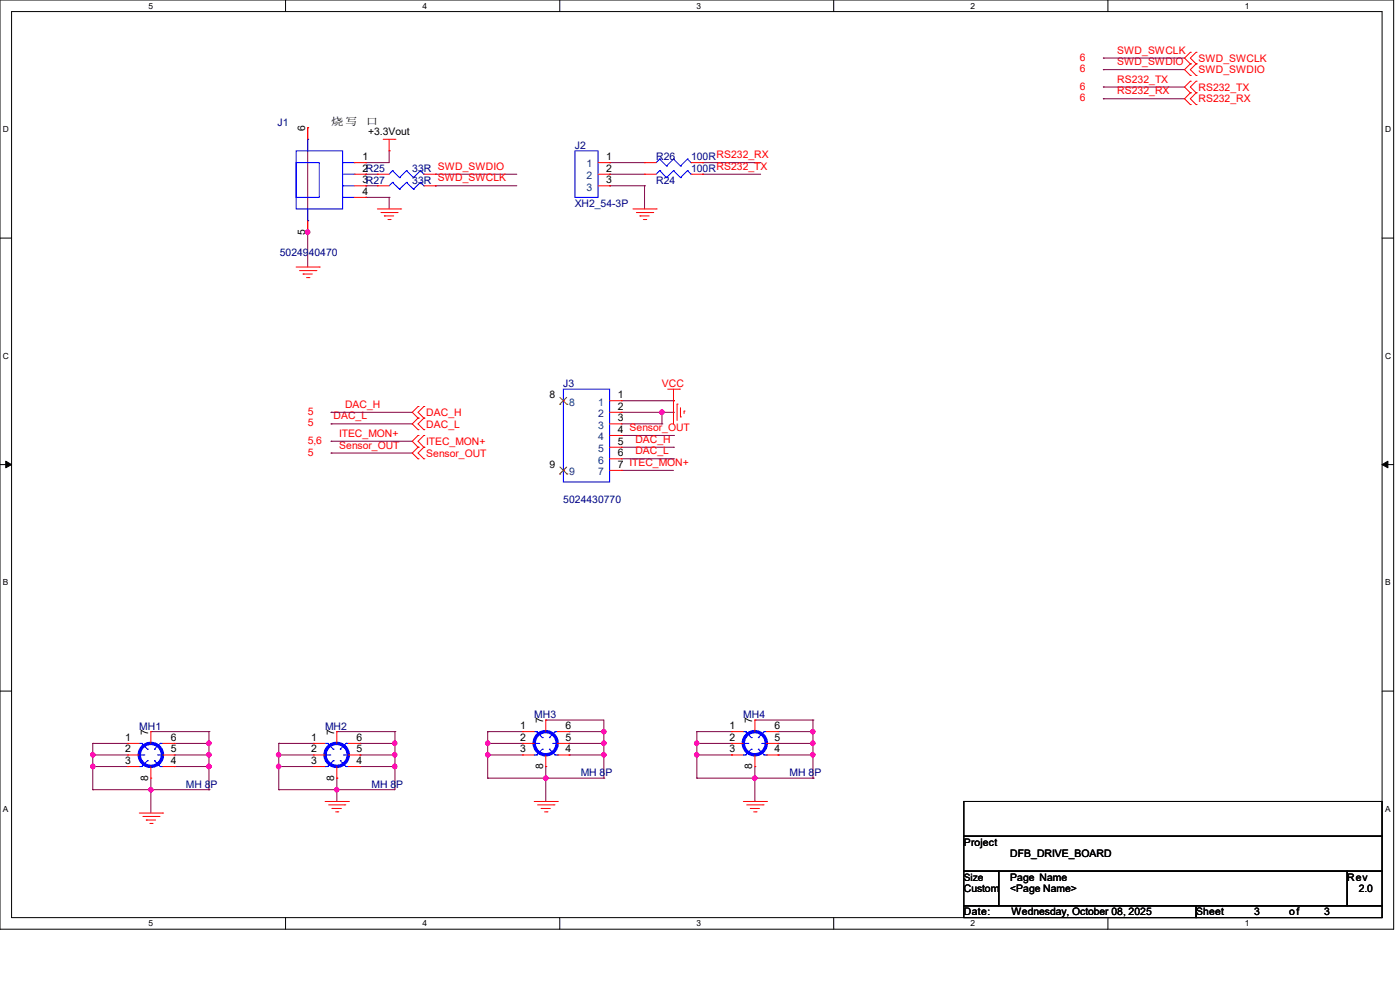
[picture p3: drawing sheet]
<svg xmlns="http://www.w3.org/2000/svg" width="297mm" height="210mm" viewBox="0 0 297 210" stroke-linecap="round" stroke-linejoin="round" font-family="sans-serif">
<g fill="none" stroke="#000" stroke-width=".21">
<path d="M0 0h295.7v197.1h-295.7zM2.5 2.5h290.7v192.1h-290.7zM60.6 0v2.5M118.7 0v2.5M176.9 0v2.5M235 0v2.5M0 50.5h2.5M293.2 50.5h2.5M0 98.6h2.5M1.2 97.8l1.3 .8-1.3 .6zM293.2 98.6l1.2-.8v1.4zM293.2 98.6h2.5"/>
<path d="M0 146.6h2.5M293.2 146.6h2.5M60.6 194.6v2.5M118.7 194.6v2.5M176.9 194.6v2.5M235 194.6v2.5"/>
</g>
<path d="M1.2 97.8l1.3 .8-1.3 .6zM293.2 98.6l1.2-.8v1.4z" fill="#000"/>
<g fill="none" stroke="#800040" stroke-width=".21">
<path d="M234.1 14.8h.1M234.1 12.3h.1M234.1 18.5h.1M234.1 14.8h17.2M234.1 12.3h17.2M234.1 18.5h17.2M77.6 34.5h.1M77.6 37h.1M77.6 39.4h.1M77.6 37h2.5M77.6 39.4h2.5M82.5 32h.1"/>
<path d="M82.5 32v2.5h-4.9M92.4 37h.1M92.4 39.4h.1M92.4 37h17.2M92.4 39.4h17.2M129.3 39.4h.1M129.3 37h.1M129.3 34.5h.1M129.3 37h7.4M129.3 39.4h7.4M129.3 34.5h7.4M136.7 39.4h.1"/>
<path d="M136.7 39.4v4.9M234.1 21h.1M234.1 21h17.2M77.6 41.9h.1M77.6 41.9h4.9M82.5 41.9h.1M82.5 41.9v2.4M59.1 162.6h.1M59.1 167.5h.1M59.1 162.6v4.9M59.1 167.5h12.4M103.5 160.1h.1"/>
<path d="M103.5 165.1h.1M103.5 160.1v5M103.5 165.1h12.3"/>
</g>
<circle cx="115.8" cy="165.1" r=".47" fill="#f0f"/>
<circle cx="115.8" cy="165.1" r=".47" fill="none" stroke="#f0f" stroke-width=".21"/>
<path d="M120.7 155.2h.1M120.7 155.2h7.4M120.7 160.1h.1M120.7 160.1h7.4" fill="none" stroke="#800040" stroke-width=".21"/>
<circle cx="128.1" cy="160.1" r=".47" fill="#f0f"/>
<circle cx="128.1" cy="160.1" r=".47" fill="none" stroke="#f0f" stroke-width=".21"/>
<path d="M120.7 157.7h.1M120.7 157.7h7.4" fill="none" stroke="#800040" stroke-width=".21"/>
<circle cx="128.1" cy="157.6" r=".47" fill="#f0f"/>
<circle cx="128.1" cy="157.6" r=".47" fill="none" stroke="#f0f" stroke-width=".21"/>
<path d="M103.5 155.2h.1M103.5 155.2h7.4M103.5 155.2v2.5M103.5 160.1h.1M103.5 160.1h7.4" fill="none" stroke="#800040" stroke-width=".21"/>
<circle cx="103.5" cy="160.1" r=".47" fill="#f0f"/>
<circle cx="103.5" cy="160.1" r=".47" fill="none" stroke="#f0f" stroke-width=".21"/>
<path d="M103.5 157.7h.1M103.5 157.7h7.4" fill="none" stroke="#800040" stroke-width=".21"/>
<circle cx="103.5" cy="157.6" r=".47" fill="#f0f"/>
<circle cx="103.5" cy="157.6" r=".47" fill="none" stroke="#f0f" stroke-width=".21"/>
<path d="M76.4 157.7h.1M76.4 157.7h7.4M103.5 157.7h.1M103.5 157.7v2.4M115.8 152.7h.1M115.8 152.7h12.3M115.8 162.6h.1M115.8 165.1h.1M115.8 162.6v7.4M115.8 165.1h12.3" fill="none" stroke="#800040" stroke-width=".21"/>
<circle cx="83.7" cy="157.6" r=".47" fill="#f0f"/>
<circle cx="83.7" cy="157.6" r=".47" fill="none" stroke="#f0f" stroke-width=".21"/>
<path d="M83.8 157.7h.1M83.8 157.7v2.4M76.4 162.6h.1M76.4 162.6h7.4" fill="none" stroke="#800040" stroke-width=".21"/>
<circle cx="83.7" cy="162.6" r=".48" fill="#f0f"/>
<circle cx="83.7" cy="162.6" r=".48" fill="none" stroke="#f0f" stroke-width=".21"/>
<path d="M76.4 160.1h.1M76.4 160.1h7.4" fill="none" stroke="#800040" stroke-width=".21"/>
<circle cx="83.7" cy="160.1" r=".47" fill="#f0f"/>
<circle cx="83.7" cy="160.1" r=".47" fill="none" stroke="#f0f" stroke-width=".21"/>
<path d="M59.1 157.7h.1M59.1 157.7h7.4M59.1 157.7v4.9M59.1 162.6h.1M59.1 160.1h.1M59.1 162.6h7.4M59.1 160.1h7.4M83.8 160.1h.1M83.8 160.1v2.5" fill="none" stroke="#800040" stroke-width=".21"/>
<circle cx="59.1" cy="162.6" r=".48" fill="#f0f"/>
<circle cx="59.1" cy="162.6" r=".48" fill="none" stroke="#f0f" stroke-width=".21"/>
<circle cx="59.1" cy="160.1" r=".47" fill="#f0f"/>
<circle cx="59.1" cy="160.1" r=".47" fill="none" stroke="#f0f" stroke-width=".21"/>
<path d="M71.5 155.2h.1M71.5 155.2h12.3M83.8 155.2h.1M83.8 155.2v2.5M71.5 165.1h.1M71.5 167.5h.1M71.5 165.1v2.4M83.8 162.6h.1M83.8 162.6v4.9h-12.3" fill="none" stroke="#800040" stroke-width=".21"/>
<circle cx="71.4" cy="167.5" r=".47" fill="#f0f"/>
<circle cx="71.4" cy="167.5" r=".47" fill="none" stroke="#f0f" stroke-width=".21"/>
<path d="M37 157.7h7.3M44.3 157.7h.1M19.7 167.5h.1M19.7 162.6v4.9M19.7 167.5h12.3M32 167.5h.1M71.5 167.5h.1M71.5 167.5v2.5" fill="none" stroke="#800040" stroke-width=".21"/>
<circle cx="44.3" cy="157.6" r=".47" fill="#f0f"/>
<circle cx="44.3" cy="157.6" r=".47" fill="none" stroke="#f0f" stroke-width=".21"/>
<path d="M44.3 157.7v2.4M37 162.6h.1M37 162.6h7.3M44.3 160.1h.1" fill="none" stroke="#800040" stroke-width=".21"/>
<circle cx="44.3" cy="162.6" r=".48" fill="#f0f"/>
<circle cx="44.3" cy="162.6" r=".48" fill="none" stroke="#f0f" stroke-width=".21"/>
<path d="M37 160.1h7.3M44.3 160.1h.1" fill="none" stroke="#800040" stroke-width=".21"/>
<circle cx="44.3" cy="160.1" r=".47" fill="#f0f"/>
<circle cx="44.3" cy="160.1" r=".47" fill="none" stroke="#f0f" stroke-width=".21"/>
<path d="M19.7 157.7h.1M19.7 157.7h7.4M19.7 157.7v2.4M19.7 160.1h.1M44.3 162.6h.1M44.3 160.1v2.5" fill="none" stroke="#800040" stroke-width=".21"/>
<circle cx="19.7" cy="160.1" r=".47" fill="#f0f"/>
<circle cx="19.7" cy="160.1" r=".47" fill="none" stroke="#f0f" stroke-width=".21"/>
<path d="M19.7 162.6h7.4M27.1 162.6h.1" fill="none" stroke="#800040" stroke-width=".21"/>
<circle cx="19.7" cy="162.6" r=".48" fill="#f0f"/>
<circle cx="19.7" cy="162.6" r=".48" fill="none" stroke="#f0f" stroke-width=".21"/>
<g fill="none" stroke="#800040" stroke-width=".21">
<path d="M32 155.2h12.3M44.3 155.2h.1M44.3 157.7h.1M44.3 155.2v2.5M19.7 160.1h.1M19.7 162.6h.1M19.7 160.1h7.4M19.7 160.1v2.5M32 167.5h.1M32 165.1v2.4M32 167.5h12.3M44.3 167.5h.1"/>
<path d="M44.3 162.6v4.9"/>
</g>
<circle cx="32" cy="167.5" r=".47" fill="#f0f"/>
<circle cx="32" cy="167.5" r=".47" fill="none" stroke="#f0f" stroke-width=".21"/>
<path d="M32 167.5h.1M32 167.5v5M147.8 165.1h.1M147.8 160.1v5M147.8 165.1h12.3M160.1 165.1h.1" fill="none" stroke="#800040" stroke-width=".21"/>
<circle cx="160.1" cy="165.1" r=".47" fill="#f0f"/>
<circle cx="160.1" cy="165.1" r=".47" fill="none" stroke="#f0f" stroke-width=".21"/>
<path d="M165.1 155.2h7.4M172.5 155.2h.1M172.5 157.7h.1M172.5 155.2v2.5" fill="none" stroke="#800040" stroke-width=".21"/>
<circle cx="172.4" cy="155.2" r=".47" fill="#f0f"/>
<circle cx="172.4" cy="155.2" r=".47" fill="none" stroke="#f0f" stroke-width=".21"/>
<circle cx="172.4" cy="157.6" r=".47" fill="#f0f"/>
<circle cx="172.4" cy="157.6" r=".47" fill="none" stroke="#f0f" stroke-width=".21"/>
<path d="M147.8 155.2h.1M147.8 157.7h.1M147.8 155.2h7.4M147.8 155.2v2.5M165.1 157.7h7.4M172.5 157.7h.1M172.5 157.7v2.4M147.8 160.1h7.4M155.2 160.1h.1M165.1 160.1h.1M165.1 160.1h7.4M172.5 160.1h.1" fill="none" stroke="#800040" stroke-width=".21"/>
<circle cx="147.8" cy="160.1" r=".47" fill="#f0f"/>
<circle cx="147.8" cy="160.1" r=".47" fill="none" stroke="#f0f" stroke-width=".21"/>
<path d="M147.8 157.7h.1M147.8 157.7h7.4" fill="none" stroke="#800040" stroke-width=".21"/>
<circle cx="147.8" cy="157.6" r=".47" fill="#f0f"/>
<circle cx="147.8" cy="157.6" r=".47" fill="none" stroke="#f0f" stroke-width=".21"/>
<path d="M147.8 157.7v2.4M160.1 152.7h12.4M172.5 152.7h.1M172.5 155.2h.1M172.5 152.7v2.5M147.8 160.1h.1M160.1 165.1h.1M160.1 162.6v2.5M172.5 165.1h.1M172.5 160.1v5" fill="none" stroke="#800040" stroke-width=".21"/>
<circle cx="172.4" cy="160.1" r=".47" fill="#f0f"/>
<circle cx="172.4" cy="160.1" r=".47" fill="none" stroke="#f0f" stroke-width=".21"/>
<path d="M128.1 157.7h.1M128.1 155.2h.1M128.1 152.7v12.4M128.1 160.1h.1M128.1 165.1h.1M160.1 165.1h.1M160.1 165.1h12.4M160.1 165.1v4.9M172.5 165.1h.1" fill="none" stroke="#800040" stroke-width=".21"/>
<circle cx="128.1" cy="155.2" r=".47" fill="#f0f"/>
<circle cx="128.1" cy="155.2" r=".47" fill="none" stroke="#f0f" stroke-width=".21"/>
<path d="M65.3 27.1h.1M65.3 27.1v29.5M149.1 34.5h.1M149.1 37h.1M149.1 34.5h12.3M149.1 37h12.3M65.3 49.3h.1" fill="none" stroke="#800040" stroke-width=".21"/>
<circle cx="65.3" cy="49.2" r=".48" fill="#f0f"/>
<circle cx="65.3" cy="49.2" r=".48" fill="none" stroke="#f0f" stroke-width=".21"/>
<path d="M131.8 85h11.1M131.8 87.5h8.6M131.8 89.9h8.6M140.4 87.5h.1M140.4 89.9h.1M140.4 87.5v2.4M142.9 85h.1" fill="none" stroke="#800040" stroke-width=".21"/>
<circle cx="140.4" cy="87.4" r=".48" fill="#f0f"/>
<circle cx="140.4" cy="87.4" r=".48" fill="none" stroke="#f0f" stroke-width=".21"/>
<g fill="none" stroke="#800040" stroke-width=".21">
<path d="M70.2 89.9h.1M70.2 87.5h.1M70.2 96.1h.1M70.2 93.6h.1M70.2 87.5h17.3M70.2 89.9h17.3M70.2 96.1h17.3M70.2 93.6h17.3M131.8 99.8h.1M131.8 99.8h11.1M131.8 92.4h11.1M131.8 94.9h11.1"/>
<path d="M131.8 97.3h11.1M140.4 87.5h2.5M142.9 87.5h.1M142.9 92.4h.1M142.9 94.9h.1M142.9 97.3h.1"/>
</g>
<g fill="none" stroke="#f00" stroke-width=".21">
<path d="M252.5 11.1h.1M252.5 13.5h.1M252.5 16h.1M252.5 17.2h.1M252.5 19.7h.1M252.5 11.1l-1.2 1.2 1.2 1.2M252.5 13.5l-1.2 1.3 1.2 1.2M252.5 17.2l-1.2 1.3 1.2 1.2M252.5 19.7l-1.2 1.3 1.2 1.2M253.7 13.5h.1M253.7 11.1h.1M253.7 16h.1"/>
<path d="M253.7 19.7h.1M253.7 17.2h.1M253.7 11.1l-1.2 1.2 1.2 1.2M253.7 13.5l-1.2 1.3 1.2 1.2M253.7 17.2l-1.2 1.3 1.2 1.2M253.7 19.7l-1.2 1.3 1.2 1.2M65.3 27.1h.1M65.3 27.1v2.4M75.1 34.5h2.5M75.1 37h2.5M75.1 39.4h2.5M77.6 34.5h.1"/>
<path d="M77.6 37h.1M77.6 39.4h.1M80.1 37h.1M80.1 39.4h.1M80.1 37h2.4M80.1 39.4h2.4M81.3 29.5h2.5M82.5 32h.1M82.5 29.5v2.5M83.8 29.5h.1M89.9 37h2.5M89.9 39.4h2.5"/>
<path d="M92.4 37h.1M92.4 39.4h.1M126.9 34.5h2.4M126.9 37h2.4M126.9 39.4h2.4M129.3 34.5h.1M129.3 37h.1M129.3 39.4h.1M136.7 34.5h.1M136.7 37h.1M136.7 34.5h2.5M136.7 37h2.5"/>
<path d="M146.6 34.5h2.5M146.6 37h2.5M149.1 34.5h.1M149.1 37h.1M252.5 22.2h.1M253.7 22.2h.1M62.8 56.6h4.9M63.5 57.4h3.5M64.3 58.1h.1M64.3 58.1h2M65 58.9h.5M65.3 49.3h.1"/>
<path d="M65.3 46.8v2.5M65.5 58.9h.1M67 57.4h.1M67.7 56.6h.1M75.1 41.9h2.5M77.6 41.9h.1M80.1 44.3h4.9M80.8 45.1h3.4M81.5 45.8h.1M81.5 45.8h2M82.3 46.6h.5M82.8 46.6h.1"/>
<path d="M84.2 45.1h.1M85 44.3h.1M134.3 44.3h4.9M135 45.1h3.5M135.8 45.8h.1M135.8 45.8h1.9M136.5 46.6h.5M137 46.6h.1M138.5 45.1h.1M139.2 44.3h.1M88.7 86.2h.1M88.7 88.7h.1"/>
<path d="M88.7 91.1h.1M88.7 94.9h.1M88.7 97.3h.1M88.7 92.4h.1M88.7 86.2l-1.2 1.3 1.2 1.2M88.7 88.7l-1.2 1.2 1.2 1.2M88.7 94.9l-1.2 1.2 1.2 1.2M88.7 92.4l-1.2 1.2 1.2 1.3M89.9 88.7h.1M89.9 86.2h.1M89.9 91.1h.1M89.9 97.3h.1"/>
<path d="M89.9 94.9h.1M89.9 92.4h.1M89.9 86.2l-1.2 1.3 1.2 1.2M89.9 88.7l-1.2 1.2 1.2 1.2M89.9 94.9l-1.2 1.2 1.2 1.2M89.9 92.4l-1.2 1.2 1.2 1.3M119.5 85h.1M119.5 99.8h.1M129.3 85h2.5M129.3 87.5h2.5M129.3 89.9h2.5M129.3 92.4h2.5"/>
<path d="M129.3 94.9h2.5M129.3 97.3h2.5M129.3 99.8h2.5M131.8 85h.1M131.8 87.5h.1M131.8 89.9h.1M131.8 92.4h.1M131.8 94.9h.1M131.8 97.3h.1M131.8 99.8h.1M141.6 82.5h2.5M142.9 85h.1"/>
<path d="M142.9 82.5v7.4M143.6 85.7h.1M143.6 85.7v3.5M144.1 82.5h.1M144.4 88.4h.1M144.4 86.5v1.9M145.1 87.2h.1M145.1 87.2v.5M27.1 157.7h.1M27.1 157.7h2.4M32 155.2h.1M32 155.2v2.5"/>
<path d="M34.5 157.7h2.5M37 157.7h.1M66.5 157.7h.1M66.5 157.7h2.5M71.5 155.2h.1M71.5 155.2v2.5M73.9 157.7h2.5M76.4 157.7h.1M110.9 155.2h.1M110.9 157.7h.1M110.9 155.2h2.4M110.9 157.7h2.4"/>
<path d="M115.8 152.7h.1M115.8 152.7v2.5M118.2 155.2h2.5M118.2 157.7h2.5M120.7 157.7h.1M120.7 155.2h.1M155.2 155.2h.1M155.2 157.7h.1M155.2 155.2h2.5M155.2 157.7h2.5M160.1 152.7h.1M160.1 152.7v2.5"/>
<path d="M162.6 155.2h2.5M162.6 157.7h2.5M165.1 157.7h.1M165.1 155.2h.1M27.1 160.1h.1M27.1 162.6h.1M27.1 160.1h2.4M27.1 162.6h2.4M29.5 172.5h5M30.3 173.2h3.4M31 173.9h.1M31 173.9h2"/>
<path d="M31.8 174.7h.5M32 165.1h.1M32 162.6v2.5M32.3 174.7h.1M33.7 173.2h.1M34.5 172.5h.1M34.5 160.1h2.5M34.5 162.6h2.5M37 162.6h.1M37 160.1h.1M66.5 160.1h.1M66.5 162.6h.1"/>
<path d="M66.5 160.1h2.5M66.5 162.6h2.5M69 170h4.9M69.7 170.7h3.5M70.4 171.5h.1M70.4 171.5h2M71.2 172.2h.5M71.5 165.1h.1M71.5 162.6v2.5M71.7 172.2h.1M73.2 170.7h.1M73.9 170h.1"/>
<path d="M73.9 160.1h2.5M73.9 162.6h2.5M76.4 162.6h.1M76.4 160.1h.1M110.9 160.1h.1M110.9 160.1h2.4M113.3 170h4.9M114 170.7h3.5M114.8 171.5h.1M114.8 171.5h2M115.5 172.2h.5M115.8 162.6h.1"/>
<path d="M115.8 160.1v2.5M116 172.2h.1M117.5 170.7h.1M118.2 170h.1M118.2 160.1h2.5M120.7 160.1h.1M155.2 160.1h.1M155.2 160.1h2.5M157.7 170h4.9M158.4 170.7h3.5M159.2 171.5h.1M159.2 171.5h1.9"/>
<path d="M159.9 172.2h.5M160.1 162.6h.1M160.1 160.1v2.5M160.4 172.2h.1M161.9 170.7h.1M162.6 170h.1M162.6 160.1h2.5M165.1 160.1h.1"/>
</g>
<path d="M204.5 170h88.7v7.4h-88.7zM204.5 177.4h88.7v7.4h-88.7zM204.5 184.8h7.4v7.4h-7.4zM204.5 192.2h49.2v2.4h-49.2zM211.9 184.8h73.9v7.4h-73.9zM253.7 192.2h39.5v2.4h-39.5zM285.8 184.8h7.4v7.4h-7.4z" fill="none" stroke="#000" stroke-width=".21"/>
<g fill="none" stroke="#00f" stroke-width=".21">
<path d="M62.8 32h9.9v12.3h-9.9zM62.8 34.5h4.9v7.4h-4.9zM65.3 29.5h.1M65.3 29.5v2.5M72.7 39.4h.1M72.7 34.5h2.4M72.7 37h2.4M72.7 39.4h2.4M75.1 34.5h.1M75.1 37h.1M83.3 36.2h.1M83.3 38.7h.1"/>
<path d="M83.3 36.2l-.8 .8M83.3 36.2l1.5 1.5M83.3 38.7l-.8 .7M83.3 38.7l1.5 1.4M84.8 37.7h.1M86.2 36.2h.1M86.2 38.7h.1M86.2 36.2l-1.4 1.5M86.2 36.2l1.5 1.5M86.2 38.7l-1.4 1.4M86.2 38.7l1.5 1.4M87.7 37.7h.1"/>
<path d="M89.2 36.2h.1M89.2 38.7h.1M89.2 36.2l-1.5 1.5M89.2 36.2l.7 .8M89.2 38.7l-1.5 1.4M89.2 38.7l.7 .7M89.9 37h.1M89.9 39.4h.1M122 32h4.9v9.9h-4.9zM140 33.7h.1M140 36.2h.1M140 33.7l-.8 .8"/>
<path d="M140 33.7l1.4 1.5M140 36.2l-.8 .8M140 36.2l1.4 1.5M141.4 35.2h.1M141.4 37.7h.1M142.9 33.7h.1M142.9 36.2h.1M142.9 33.7l-1.5 1.5M142.9 33.7l1.5 1.5M142.9 36.2l-1.5 1.5M142.9 36.2l1.5 1.5M144.4 35.2h.1"/>
<path d="M144.4 37.7h.1M145.8 33.7h.1M145.8 36.2h.1M145.8 33.7l-1.4 1.5M145.8 33.7l.8 .8M145.8 36.2l-1.4 1.5M145.8 36.2l.8 .8M146.6 34.5h.1M146.6 37h.1M65.3 46.8h.1M65.3 44.3v2.5M72.7 41.9h.1"/>
<path d="M72.7 41.9h2.4M84.8 40.1h.1M87.7 40.1h.1M119.5 82.5h9.8v19.7h-9.8zM29.5 157.7h.6M30.1 157.7h.1M30.1 157.7l1.2 1.2M30.5 158.2h.1M31.3 158.9h.1M32.8 158.9h.1M34 157.7h.1M34 157.7h.5"/>
<path d="M34 157.7l-1.2 1.2M69 157.7h.5M69.5 157.7h.1M69.5 157.7l.5 .5M70 158.2h.1M70 158.2l.7 .7M70.7 158.9h.1M72.2 158.9h.1M73.4 157.7h.1M73.4 157.7h.5M73.4 157.7l-1.2 1.2M113.3 157.7h1"/>
<path d="M113.3 155.2h.5M113.8 155.2h.1M113.8 155.2l.5 .5M114.3 157.7h.1M114.3 155.7h.1M114.3 155.7l.8 .8M115.1 156.5h.1M115.1 158.9h.1M115.1 158.9l-1.3 1.2M116.5 156.5h.1M116.5 158.9h.1M116.5 158.9l1.3 1.2"/>
<path d="M117.3 157.7h.1M117.3 157.7h.9M117.8 155.2h.1M117.8 155.2h.4M117.8 155.2l-1.3 1.3M157.7 157.7h1M157.7 155.2h.5M158.2 155.2h.1M158.2 155.2l.5 .5M158.7 157.7h.1M158.7 155.7h.1M158.7 155.7l.7 .8"/>
<path d="M159.4 156.5h.1M159.4 158.9h.1M159.4 158.9l-1.2 1.2M160.9 156.5h.1M160.9 158.9h.1M160.9 158.9l1.2 1.2M161.6 157.7h.1M161.6 157.7h1M162.1 155.2h.1M162.1 155.2l-1.2 1.3M162.1 155.2h.5M29.5 162.6h.1"/>
<path d="M29.5 160.1h1M29.5 162.6h.6M30.1 162.6h.1M30.5 160.1h.1M31.3 161.4h.1M31.3 161.4l-1.2 1.2M32.8 161.4h.1M32.8 161.4l1.2 1.2M33.5 160.1h.1M33.5 160.1h1M34 162.6h.1M34 162.6h.5"/>
<path d="M34.5 162.6h.1M69 162.6h.1M69 160.1h1M69 162.6h.5M69.5 162.6h.1M70 160.1h.1M70.7 161.4h.1M70.7 161.4l-1.2 1.2M72.2 161.4h.1M72.2 161.4l1.2 1.2M72.9 160.1h.1M72.9 160.1h1"/>
<path d="M73.4 162.6h.1M73.4 162.6h.5M73.9 162.6h.1M113.3 160.1h.1M113.3 160.1h.5M113.8 160.1h.1M117.8 160.1h.1M117.8 160.1h.4M118.2 160.1h.1M157.7 160.1h.1M157.7 160.1h.5M158.2 160.1h.1"/>
<path d="M162.1 160.1h.1M162.1 160.1h.5M162.6 160.1h.1"/>
</g>
<g fill="none" stroke="#00f" stroke-width=".72">
<circle cx="115.8" cy="157.6" r="2.44"/>
<circle cx="160.1" cy="157.6" r="2.44"/>
<circle cx="32" cy="160.1" r="2.45"/>
<circle cx="71.4" cy="160.1" r="2.45"/>
</g>
<path d="M118.7 85.8h.1M118.8 84.3l1.5 1.5M118.8 99.1l1.5 1.4M120.2 84.3l-1.5 1.5M120.2 99.1l-1.5 1.4M120.3 85.8h.1M118.7 100.5h.1M120.3 100.5h.1" fill="none" stroke="#804000" stroke-width=".21"/>
<circle cx="115.8" cy="165.1" r=".47" fill="#f0f"/>
<circle cx="115.8" cy="165.1" r=".47" fill="none" stroke="#f0f" stroke-width=".21"/>
<circle cx="128.1" cy="160.1" r=".47" fill="#f0f"/>
<circle cx="128.1" cy="160.1" r=".47" fill="none" stroke="#f0f" stroke-width=".21"/>
<circle cx="128.1" cy="157.6" r=".47" fill="#f0f"/>
<circle cx="128.1" cy="157.6" r=".47" fill="none" stroke="#f0f" stroke-width=".21"/>
<circle cx="103.5" cy="160.1" r=".47" fill="#f0f"/>
<circle cx="103.5" cy="160.1" r=".47" fill="none" stroke="#f0f" stroke-width=".21"/>
<circle cx="103.5" cy="157.6" r=".47" fill="#f0f"/>
<circle cx="103.5" cy="157.6" r=".47" fill="none" stroke="#f0f" stroke-width=".21"/>
<circle cx="83.7" cy="157.6" r=".47" fill="#f0f"/>
<circle cx="83.7" cy="157.6" r=".47" fill="none" stroke="#f0f" stroke-width=".21"/>
<circle cx="83.7" cy="162.6" r=".48" fill="#f0f"/>
<circle cx="83.7" cy="162.6" r=".48" fill="none" stroke="#f0f" stroke-width=".21"/>
<circle cx="83.7" cy="160.1" r=".47" fill="#f0f"/>
<circle cx="83.7" cy="160.1" r=".47" fill="none" stroke="#f0f" stroke-width=".21"/>
<circle cx="59.1" cy="162.6" r=".48" fill="#f0f"/>
<circle cx="59.1" cy="162.6" r=".48" fill="none" stroke="#f0f" stroke-width=".21"/>
<circle cx="59.1" cy="160.1" r=".47" fill="#f0f"/>
<circle cx="59.1" cy="160.1" r=".47" fill="none" stroke="#f0f" stroke-width=".21"/>
<circle cx="71.4" cy="167.5" r=".47" fill="#f0f"/>
<circle cx="71.4" cy="167.5" r=".47" fill="none" stroke="#f0f" stroke-width=".21"/>
<circle cx="44.3" cy="157.6" r=".47" fill="#f0f"/>
<circle cx="44.3" cy="157.6" r=".47" fill="none" stroke="#f0f" stroke-width=".21"/>
<circle cx="44.3" cy="162.6" r=".48" fill="#f0f"/>
<circle cx="44.3" cy="162.6" r=".48" fill="none" stroke="#f0f" stroke-width=".21"/>
<circle cx="44.3" cy="160.1" r=".47" fill="#f0f"/>
<circle cx="44.3" cy="160.1" r=".47" fill="none" stroke="#f0f" stroke-width=".21"/>
<circle cx="19.7" cy="160.1" r=".47" fill="#f0f"/>
<circle cx="19.7" cy="160.1" r=".47" fill="none" stroke="#f0f" stroke-width=".21"/>
<circle cx="19.7" cy="162.6" r=".48" fill="#f0f"/>
<circle cx="19.7" cy="162.6" r=".48" fill="none" stroke="#f0f" stroke-width=".21"/>
<circle cx="32" cy="167.5" r=".47" fill="#f0f"/>
<circle cx="32" cy="167.5" r=".47" fill="none" stroke="#f0f" stroke-width=".21"/>
<circle cx="160.1" cy="165.1" r=".47" fill="#f0f"/>
<circle cx="160.1" cy="165.1" r=".47" fill="none" stroke="#f0f" stroke-width=".21"/>
<circle cx="172.4" cy="155.2" r=".47" fill="#f0f"/>
<circle cx="172.4" cy="155.2" r=".47" fill="none" stroke="#f0f" stroke-width=".21"/>
<circle cx="172.4" cy="157.6" r=".47" fill="#f0f"/>
<circle cx="172.4" cy="157.6" r=".47" fill="none" stroke="#f0f" stroke-width=".21"/>
<circle cx="147.8" cy="160.1" r=".47" fill="#f0f"/>
<circle cx="147.8" cy="160.1" r=".47" fill="none" stroke="#f0f" stroke-width=".21"/>
<circle cx="147.8" cy="157.6" r=".47" fill="#f0f"/>
<circle cx="147.8" cy="157.6" r=".47" fill="none" stroke="#f0f" stroke-width=".21"/>
<circle cx="172.4" cy="160.1" r=".47" fill="#f0f"/>
<circle cx="172.4" cy="160.1" r=".47" fill="none" stroke="#f0f" stroke-width=".21"/>
<circle cx="128.1" cy="155.2" r=".47" fill="#f0f"/>
<circle cx="128.1" cy="155.2" r=".47" fill="none" stroke="#f0f" stroke-width=".21"/>
<circle cx="65.3" cy="49.2" r=".48" fill="#f0f"/>
<circle cx="65.3" cy="49.2" r=".48" fill="none" stroke="#f0f" stroke-width=".21"/>
<circle cx="140.4" cy="87.4" r=".48" fill="#f0f"/>
<circle cx="140.4" cy="87.4" r=".48" fill="none" stroke="#f0f" stroke-width=".21"/>
<g font-size="2.2" fill="#f00">
<text x="237" y="11.4">SWD_SWCLK</text>
<text x="229.1" y="12.9">6</text>
<text x="229.1" y="15.3">6</text>
<text x="237" y="13.8">SWD_SWDIO</text>
<text x="237" y="17.5">RS232_TX</text>
<text x="254.3" y="13.1">SWD_SWCLK</text>
<text x="254.3" y="15.6">SWD_SWDIO</text>
<text x="229.1" y="19">6</text>
<text x="229.1" y="21.5">6</text>
<text x="237" y="20">RS232_RX</text>
<text x="254.3" y="19.3">RS232_TX</text>
<text x="254.3" y="21.7">RS232_RX</text>
<text x="140.4" y="82.1">VCC</text>
<text x="65.3" y="88">5</text>
<text x="70.7" y="89">DAC_L</text>
<text x="73.2" y="86.5">DAC_H</text>
<text x="90.4" y="88.3">DAC_H</text>
<text x="65.3" y="90.5">5</text>
<text x="65.3" y="94.1">5,6</text>
<text x="72" y="95.2">Sensor_OUT</text>
<text x="72" y="92.7">ITEC_MON+</text>
<text x="90.4" y="90.7">DAC_L</text>
<text x="90.4" y="94.4">ITEC_MON+</text>
<text x="134.8" y="93.9">DAC_H</text>
<text x="65.3" y="96.6">5</text>
<text x="90.4" y="96.9">Sensor_OUT</text>
<text x="134.8" y="96.4">DAC_L</text>
</g>
<g font-size="2.2" fill="#000080">
<text x="58.9" y="26.7">J1</text>
<text x="122" y="31.6">J2</text>
<text x="139.2" y="34">R26</text>
<text x="146.6" y="34">100RRS232_RX</text>
<text x="87.5" y="36.5">33R SWD_SWDIO</text>
<text x="87.5" y="39">33R SWD_SWCLK</text>
<text x="139.2" y="39">R24</text>
<text x="146.6" y="36.5">100RRS232_TX</text>
<text x="122" y="43.9">XH2_54-3P</text>
<text x="59.4" y="54.3">50249</text>
<text x="65.5" y="54.3">40470</text>
<text x="119.5" y="82.1">J3</text>
<text x="119.5" y="106.7">5024430770</text>
<text x="29.5" y="154.8">MH1</text>
<text x="69" y="154.8">MH2</text>
<text x="113.3" y="152.3">MH3</text>
<text x="157.7" y="152.3">MH4</text>
<text x="39.4" y="167.1">MH 8</text>
<text x="44.7" y="167.1">P</text>
<text x="78.8" y="167.1">MH 8</text>
<text x="84.1" y="167.1">P</text>
<text x="123.2" y="164.6">MH 8</text>
<text x="128.4" y="164.6">P</text>
<text x="167.5" y="164.6">MH 8</text>
<text x="172.8" y="164.6">P</text>
</g>
<g font-size="2.2">
<text x="64.7" y="27.8" transform="rotate(-90 64.7 27.8)">6</text>
<text x="70.2" y="26.5">烧 写</text>
<text x="77.6" y="26.5">口</text>
<text x="78.1" y="28.6">+3.3Vout</text>
<text x="76.9" y="34">1</text>
<text x="128.6" y="34">1</text>
<text x="76.9" y="36.4">2R25</text>
<text x="76.9" y="38.9">3R27</text>
<text x="76.9" y="41.3">4</text>
<text x="128.6" y="36.4">2</text>
<text x="128.6" y="38.9">3</text>
<text x="64.7" y="49.8" transform="rotate(-90 64.7 49.8)">5</text>
<text x="116.5" y="84.5">8</text>
<text x="131.1" y="84.5">1</text>
<text x="131.1" y="86.9">2</text>
<text x="131.1" y="89.4">3</text>
<text x="131.1" y="91.8">4 Sensor_OUT</text>
<text x="131.1" y="94.3">5</text>
<text x="116.5" y="99.2">9</text>
<text x="131.1" y="96.8">6</text>
<text x="131.1" y="99.2">7 ITEC_MON+</text>
<text x="31.5" y="156" transform="rotate(-90 31.5 156)">7</text>
<text x="70.9" y="156" transform="rotate(-90 70.9 156)">7</text>
<text x="110.4" y="154.6">1</text>
<text x="115.2" y="153.5" transform="rotate(-90 115.2 153.5)">7</text>
<text x="120" y="154.6">6</text>
<text x="154.7" y="154.6">1</text>
<text x="159.6" y="153.5" transform="rotate(-90 159.6 153.5)">7</text>
<text x="164.3" y="154.6">6</text>
<text x="26.6" y="157.1">1</text>
<text x="26.6" y="159.6">2</text>
<text x="36.2" y="159.6">5</text>
<text x="36.2" y="157.1">6</text>
<text x="66" y="157.1">1</text>
<text x="66" y="159.6">2</text>
<text x="75.6" y="159.6">5</text>
<text x="75.6" y="157.1">6</text>
<text x="110.4" y="157.1">2</text>
<text x="110.4" y="159.6">3</text>
<text x="120" y="159.6">4</text>
<text x="120" y="157.1">5</text>
<text x="154.7" y="157.1">2</text>
<text x="154.7" y="159.6">3</text>
<text x="164.3" y="159.6">4</text>
<text x="164.3" y="157.1">5</text>
<text x="26.6" y="162.1">3</text>
<text x="31.5" y="165.6" transform="rotate(-90 31.5 165.6)">8</text>
<text x="36.2" y="162.1">4</text>
<text x="66" y="162.1">3</text>
<text x="70.9" y="165.6" transform="rotate(-90 70.9 165.6)">8</text>
<text x="75.6" y="162.1">4</text>
<text x="115.2" y="163.1" transform="rotate(-90 115.2 163.1)">8</text>
<text x="159.6" y="163.1" transform="rotate(-90 159.6 163.1)">8</text>
<text x="204.5" y="179.4">Project</text>
<text x="214.3" y="181.9">DFB_DRIVE_BOARD</text>
<text x="204.5" y="186.8">Size</text>
<text x="204.5" y="189.3">Custom</text>
<text x="214.3" y="186.8">Page Name</text>
<text x="214.3" y="189.3">&lt;Page Name&gt;</text>
<text x="285.8" y="186.8">Rev</text>
<text x="288.2" y="189.3">2.0</text>
<text x="204.5" y="194.2">Date:</text>
<text x="214.6" y="194.2">Wednesday, October 08, 2025</text>
<text x="253.7" y="194.2">Sheet</text>
<text x="266.1" y="194.2">3</text>
<text x="273.5" y="194.2">of</text>
<text x="280.9" y="194.2">3</text>
</g>
<g font-size="2.2" fill="#004080">
<text x="124.4" y="35.5">1</text>
<text x="124.4" y="38">2</text>
<text x="124.4" y="40.4">3</text>
<text x="120.7" y="86">8</text>
<text x="126.9" y="86">1</text>
<text x="126.9" y="88.5">2</text>
<text x="126.9" y="90.9">3</text>
<text x="126.9" y="93.4">4</text>
<text x="126.9" y="95.9">5</text>
<text x="120.7" y="100.8">9</text>
<text x="126.9" y="98.3">6</text>
<text x="126.9" y="100.8">7</text>
</g>
<g font-size="1.8">
<text x="31.5" y="1.9">5</text>
<text x="89.6" y="1.9">4</text>
<text x="147.8" y="1.9">3</text>
<text x="205.9" y="1.9">2</text>
<text x="264.1" y="1.9">1</text>
<text x=".6" y="28.1">D</text>
<text x="293.8" y="28.1">D</text>
<text x=".6" y="76.1">C</text>
<text x="293.8" y="76.1">C</text>
<text x=".6" y="124.2">B</text>
<text x="293.8" y="124.2">B</text>
<text x=".6" y="172.2">A</text>
<text x="293.8" y="172.2">A</text>
<text x="31.5" y="196.5">5</text>
<text x="89.6" y="196.5">4</text>
<text x="147.8" y="196.5">3</text>
<text x="205.9" y="196.5">2</text>
<text x="264.1" y="196.5">1</text>
</g>
</svg>
